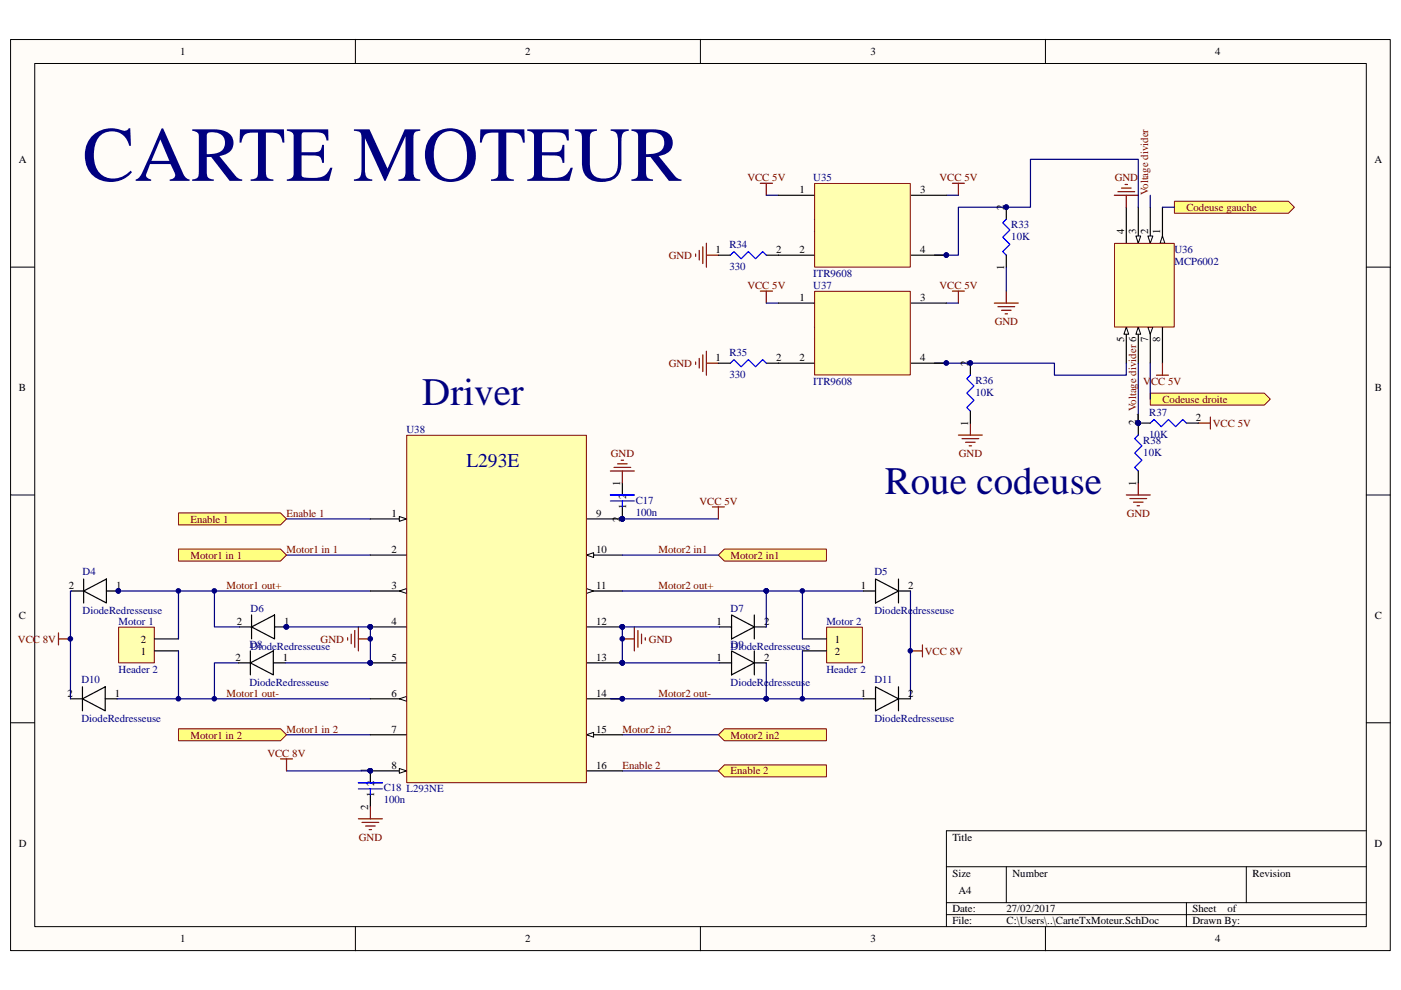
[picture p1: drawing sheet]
<svg xmlns="http://www.w3.org/2000/svg" width="297mm" height="210mm" viewBox="0 0 297 210" stroke-linecap="round" stroke-linejoin="round" font-family="sans-serif">
<path d="M2.3 8.4h292.5v193.1h-292.5z" fill="#fffcf8"/>
<path d="M2.2 8.4h292.6v193.1h-292.6z" fill="none" stroke="#000" stroke-width=".21"/>
<path d="M7.4 13.5h282.3v183h-282.3z" fill="#fffcf8"/>
<g fill="none" stroke="#000" stroke-width=".21">
<path d="M7.4 13.5h282.3v183h-282.3zM75.3 8.3v5.1M148.5 8.3v5.1M221.7 8.3v5.1M2.2 56.6h5.1M289.7 56.6h5.1M2.2 104.9h5.1M289.7 104.9h5.1M2.2 153.2h5.1M289.7 153.2h5.1M289.7 176.1h-89v20.4M75.3 196.5v5.1"/>
<path d="M148.5 196.5v5.1M200.7 183.8h89M200.7 191.4h89M200.7 193.9h89M213.4 183.8v7.6M221.7 196.5v5.1M251.5 191.4v5.1M264.2 183.8v7.6"/>
</g>
<path d="M131.9 135.5h2.6M134.5 132.9v5.1M135.3 133.7v3.5M136 134.5v2M136.8 135.2v.5" fill="none" stroke="#800000" stroke-width=".25"/>
<circle cx="131.9" cy="135.4" r=".49" fill="#000080"/>
<circle cx="131.9" cy="135.4" r=".49" fill="none" stroke="#000080" stroke-width=".21"/>
<path d="M12.4 134.2v2.5M12.4 135.5h2.5" fill="none" stroke="#800000" stroke-width=".25"/>
<circle cx="14.9" cy="135.4" r=".49" fill="#000080"/>
<circle cx="14.9" cy="135.4" r=".49" fill="none" stroke="#000080" stroke-width=".21"/>
<path d="M73.7 135.2v.5M74.5 134.5v2M75.2 133.7v3.5M76 132.9v5.1M76 135.5h2.5" fill="none" stroke="#800000" stroke-width=".25"/>
<circle cx="78.5" cy="135.4" r=".49" fill="#000080"/>
<circle cx="78.5" cy="135.4" r=".49" fill="none" stroke="#000080" stroke-width=".21"/>
<path d="M50.5 140.5h-5v7.7" fill="none" stroke="#000080" stroke-width=".25"/>
<circle cx="45.4" cy="148.1" r=".49" fill="#000080"/>
<circle cx="45.4" cy="148.1" r=".49" fill="none" stroke="#000080" stroke-width=".21"/>
<path d="M193 125.3v22.9" fill="none" stroke="#000080" stroke-width=".25"/>
<path d="M193 138h2.6M195.6 136.7v2.6" fill="none" stroke="#800000" stroke-width=".25"/>
<circle cx="193" cy="138" r=".48" fill="#000080"/>
<circle cx="193" cy="138" r=".48" fill="none" stroke="#000080" stroke-width=".21"/>
<path d="M60.7 110h17.8M60.7 117.7h17.8M24.8 125.3h53.7M162.5 125.3h20.6M24.8 148.2h53.7M60.7 155.8h17.8M131.9 155.8h20.4M131.9 163.4h20.4" fill="none" stroke="#000080" stroke-width=".25"/>
<circle cx="162.5" cy="125.3" r=".48" fill="#000080"/>
<circle cx="162.5" cy="125.3" r=".48" fill="none" stroke="#000080" stroke-width=".21"/>
<path d="M162.5 148.2h20.6" fill="none" stroke="#000080" stroke-width=".25"/>
<circle cx="162.5" cy="148.1" r=".48" fill="#000080"/>
<circle cx="162.5" cy="148.1" r=".48" fill="none" stroke="#000080" stroke-width=".21"/>
<path d="M37.8 108.8h21.7l1.2 1.2-1.2 1.3h-21.7z" fill-rule="evenodd" fill="#ffff80"/>
<path d="M37.8 108.8h21.7l1.2 1.2-1.2 1.3h-21.7z" fill="none" stroke="#800000" stroke-width=".21"/>
<path d="M37.8 116.4h21.7l1.2 1.3-1.2 1.3h-21.7z" fill-rule="evenodd" fill="#ffff80"/>
<path d="M37.8 116.4h21.7l1.2 1.3-1.2 1.3h-21.7z" fill="none" stroke="#800000" stroke-width=".21"/>
<path d="M37.8 154.5h21.7l1.2 1.3-1.2 1.3h-21.7z" fill-rule="evenodd" fill="#ffff80"/>
<path d="M37.8 154.5h21.7l1.2 1.3-1.2 1.3h-21.7z" fill="none" stroke="#800000" stroke-width=".21"/>
<path d="M152.3 163.4l1.3-1.2h21.6v2.5h-21.6z" fill-rule="evenodd" fill="#ffff80"/>
<path d="M152.3 163.4l1.3-1.2h21.6v2.5h-21.6z" fill="none" stroke="#800000" stroke-width=".21"/>
<path d="M152.3 155.8l1.3-1.3h21.6v2.6h-21.6z" fill-rule="evenodd" fill="#ffff80"/>
<path d="M152.3 155.8l1.3-1.3h21.6v2.6h-21.6z" fill="none" stroke="#800000" stroke-width=".21"/>
<path d="M175.3 133h7.5v7.5h-7.5z" fill="#ffffb0"/>
<path d="M175.3 133h7.5v7.5h-7.5z" fill="none" stroke="#800000" stroke-width=".21"/>
<path d="M170.1 135.5h5.1M170.1 138h5.1" fill="none" stroke="#000" stroke-width=".25"/>
<path d="M170.1 125.3v10.2" fill="none" stroke="#000080" stroke-width=".25"/>
<circle cx="170.1" cy="125.3" r=".49" fill="#000080"/>
<circle cx="170.1" cy="125.3" r=".49" fill="none" stroke="#000080" stroke-width=".21"/>
<path d="M170.1 138v10.2" fill="none" stroke="#000080" stroke-width=".25"/>
<circle cx="170.1" cy="148.1" r=".49" fill="#000080"/>
<circle cx="170.1" cy="148.1" r=".49" fill="none" stroke="#000080" stroke-width=".21"/>
<path d="M25.2 133h7.5v7.5h-7.5z" fill="#ffffb0"/>
<path d="M25.1 133h7.6v7.5h-7.6z" fill="none" stroke="#800000" stroke-width=".21"/>
<path d="M32.8 138h5M32.8 135.5h5" fill="none" stroke="#000" stroke-width=".25"/>
<path d="M37.8 125.3v10.2" fill="none" stroke="#000080" stroke-width=".25"/>
<circle cx="37.8" cy="125.3" r=".49" fill="#000080"/>
<circle cx="37.8" cy="125.3" r=".49" fill="none" stroke="#000080" stroke-width=".21"/>
<path d="M37.8 138v10.2" fill="none" stroke="#000080" stroke-width=".25"/>
<circle cx="37.8" cy="148.1" r=".49" fill="#000080"/>
<circle cx="37.8" cy="148.1" r=".49" fill="none" stroke="#000080" stroke-width=".21"/>
<g fill="none" stroke="#000" stroke-width=".25">
<path d="M50.8 132.9h2.5M53.3 132.9l4.9-2.5v5.1zM53.3 130.4v5.1M58.2 132.9h2.5M152.6 132.9h2.5M155.1 130.4l4.8 2.5-4.8 2.6zM155.1 138l4.8 2.5-4.8 2.6zM159.9 130.4v5.1M159.9 138v5.1M159.9 132.9h2.6M183.1 125.3h2.5M185.6 122.8l4.9 2.5-4.9 2.5z"/>
<path d="M190.5 122.8v5M190.5 125.3h2.5M152.6 140.5h2.5M159.9 140.5h2.6M183.1 148.2h2.5M185.6 145.6l4.9 2.6-4.9 2.5zM190.5 145.6v5.1M190.5 148.2h2.5"/>
</g>
<circle cx="60.7" cy="132.9" r=".5" fill="#000080"/>
<circle cx="60.7" cy="132.9" r=".5" fill="none" stroke="#000080" stroke-width=".21"/>
<circle cx="60.7" cy="132.9" r=".5" fill="#000080"/>
<circle cx="60.7" cy="132.9" r=".5" fill="none" stroke="#000080" stroke-width=".21"/>
<path d="M15.2 125.3h2.5M17.7 125.3l4.9-2.5v5zM17.7 122.8v5M22.6 125.3h2.5M53.1 138v5.1M14.9 148.2h2.6M17.5 148.2l4.8-2.6v5.1zM17.5 145.6v5.1M22.3 148.2h2.5M50.5 140.5h2.6M53.1 140.5l4.9-2.5v5.1zM58 140.5h2.5" fill="none" stroke="#000" stroke-width=".25"/>
<circle cx="25.1" cy="125.3" r=".48" fill="#000080"/>
<circle cx="25.1" cy="125.3" r=".48" fill="none" stroke="#000080" stroke-width=".21"/>
<circle cx="25.1" cy="125.3" r=".48" fill="#000080"/>
<circle cx="25.1" cy="125.3" r=".48" fill="none" stroke="#000080" stroke-width=".21"/>
<path d="M131.9 102.4v2.5M131.9 107.5v2.5" fill="none" stroke="#000" stroke-width=".25"/>
<circle cx="131.9" cy="110" r=".49" fill="#000080"/>
<circle cx="131.9" cy="110" r=".49" fill="none" stroke="#000080" stroke-width=".21"/>
<path d="M129.4 104.9h5.1M129.4 106.2h5.1M131.9 106.2v1.3" fill="none" stroke="#00f" stroke-width=".25"/>
<circle cx="131.9" cy="110" r=".49" fill="#000080"/>
<circle cx="131.9" cy="110" r=".49" fill="none" stroke="#000080" stroke-width=".21"/>
<path d="M129.4 99.9h5.1M130.2 99.1h3.5M130.9 98.3h2.1M131.7 97.6h.5M131.9 99.9v2.5" fill="none" stroke="#800000" stroke-width=".25"/>
<path d="M78.5 163.4v2.6" fill="none" stroke="#000" stroke-width=".25"/>
<circle cx="78.5" cy="163.4" r=".48" fill="#000080"/>
<circle cx="78.5" cy="163.4" r=".48" fill="none" stroke="#000080" stroke-width=".21"/>
<path d="M78.5 168.5v2.6" fill="none" stroke="#000" stroke-width=".25"/>
<path d="M76 166h5.1M76 167.3h5.1M78.5 167.3v1.2" fill="none" stroke="#00f" stroke-width=".25"/>
<circle cx="78.5" cy="163.4" r=".48" fill="#000080"/>
<circle cx="78.5" cy="163.4" r=".48" fill="none" stroke="#000080" stroke-width=".21"/>
<path d="M76 173.6h5.1M76.7 174.4h3.6M77.5 175.1h2M78.3 175.9h.5M78.5 171.1v2.5" fill="none" stroke="#800000" stroke-width=".25"/>
<path d="M152.3 117.7l1.3-1.3h21.6v2.6h-21.6z" fill-rule="evenodd" fill="#ffff80"/>
<path d="M152.3 117.7l1.3-1.3h21.6v2.6h-21.6z" fill="none" stroke="#800000" stroke-width=".21"/>
<path d="M78.5 110h7.7" fill="none" stroke="#000" stroke-width=".25"/>
<path d="M84.7 109.5l1.5 .5-1.5 .5z" fill="#fffcf8"/>
<path d="M84.7 109.5l1.5 .5-1.5 .5z" fill="none" stroke="#000" stroke-width=".21"/>
<path d="M78.5 117.7h7.7M78.5 125.3h7.7" fill="none" stroke="#000" stroke-width=".25"/>
<path d="M84.7 125.3l1.5-.5v1z" fill="#fffcf8"/>
<path d="M84.7 125.3l1.5-.5v1z" fill="none" stroke="#000" stroke-width=".21"/>
<path d="M78.5 132.9h7.7" fill="none" stroke="#000" stroke-width=".25"/>
<circle cx="78.5" cy="132.9" r=".49" fill="#000080"/>
<circle cx="78.5" cy="132.9" r=".49" fill="none" stroke="#000080" stroke-width=".21"/>
<path d="M78.5 140.5h7.7" fill="none" stroke="#000" stroke-width=".25"/>
<circle cx="78.5" cy="140.5" r=".49" fill="#000080"/>
<circle cx="78.5" cy="140.5" r=".49" fill="none" stroke="#000080" stroke-width=".21"/>
<path d="M78.5 148.2h7.7" fill="none" stroke="#000" stroke-width=".25"/>
<path d="M84.7 148.2l1.5-.5v1z" fill="#fffcf8"/>
<path d="M84.7 148.2l1.5-.5v1z" fill="none" stroke="#000" stroke-width=".21"/>
<path d="M78.5 155.8h7.7M78.5 163.4h7.7" fill="none" stroke="#000" stroke-width=".25"/>
<path d="M84.7 162.9l1.5 .5-1.5 .6z" fill="#fffcf8"/>
<path d="M84.7 162.9l1.5 .5-1.5 .6z" fill="none" stroke="#000" stroke-width=".21"/>
<circle cx="78.5" cy="163.4" r=".48" fill="#000080"/>
<circle cx="78.5" cy="163.4" r=".48" fill="none" stroke="#000080" stroke-width=".21"/>
<path d="M124.3 110h7.6" fill="none" stroke="#000" stroke-width=".25"/>
<circle cx="131.9" cy="110" r=".49" fill="#000080"/>
<circle cx="131.9" cy="110" r=".49" fill="none" stroke="#000080" stroke-width=".21"/>
<path d="M124.3 117.7h7.6" fill="none" stroke="#000" stroke-width=".25"/>
<path d="M124.3 117.7l1.6-.5v1z" fill="#fffcf8"/>
<path d="M124.3 117.7l1.6-.5v1z" fill="none" stroke="#000" stroke-width=".21"/>
<path d="M124.3 125.3h7.6" fill="none" stroke="#000" stroke-width=".25"/>
<path d="M124.3 124.8l1.6 .5-1.6 .5z" fill="#fffcf8"/>
<path d="M124.3 124.8l1.6 .5-1.6 .5z" fill="none" stroke="#000" stroke-width=".21"/>
<path d="M124.3 132.9h7.6" fill="none" stroke="#000" stroke-width=".25"/>
<circle cx="131.9" cy="132.9" r=".49" fill="#000080"/>
<circle cx="131.9" cy="132.9" r=".49" fill="none" stroke="#000080" stroke-width=".21"/>
<path d="M124.3 140.5h7.6" fill="none" stroke="#000" stroke-width=".25"/>
<circle cx="131.9" cy="140.5" r=".49" fill="#000080"/>
<circle cx="131.9" cy="140.5" r=".49" fill="none" stroke="#000080" stroke-width=".21"/>
<path d="M124.3 148.2h7.6" fill="none" stroke="#000" stroke-width=".25"/>
<circle cx="131.9" cy="148.1" r=".49" fill="#000080"/>
<circle cx="131.9" cy="148.1" r=".49" fill="none" stroke="#000080" stroke-width=".21"/>
<path d="M124.3 155.8h7.6" fill="none" stroke="#000" stroke-width=".25"/>
<path d="M124.3 155.8l1.6-.5v1z" fill="#fffcf8"/>
<path d="M124.3 155.8l1.6-.5v1z" fill="none" stroke="#000" stroke-width=".21"/>
<path d="M124.3 163.4h7.6" fill="none" stroke="#000" stroke-width=".25"/>
<path d="M86.3 92.3h38v73.6h-38z" fill="#ffffb0"/>
<path d="M86.2 92.3h38.1v73.6h-38.1z" fill="none" stroke="#800000" stroke-width=".21"/>
<circle cx="78.5" cy="132.9" r=".49" fill="#000080"/>
<circle cx="78.5" cy="132.9" r=".49" fill="none" stroke="#000080" stroke-width=".21"/>
<circle cx="78.5" cy="140.5" r=".49" fill="#000080"/>
<circle cx="78.5" cy="140.5" r=".49" fill="none" stroke="#000080" stroke-width=".21"/>
<circle cx="78.5" cy="163.4" r=".48" fill="#000080"/>
<circle cx="78.5" cy="163.4" r=".48" fill="none" stroke="#000080" stroke-width=".21"/>
<circle cx="131.9" cy="110" r=".49" fill="#000080"/>
<circle cx="131.9" cy="110" r=".49" fill="none" stroke="#000080" stroke-width=".21"/>
<circle cx="131.9" cy="132.9" r=".49" fill="#000080"/>
<circle cx="131.9" cy="132.9" r=".49" fill="none" stroke="#000080" stroke-width=".21"/>
<circle cx="131.9" cy="140.5" r=".49" fill="#000080"/>
<circle cx="131.9" cy="140.5" r=".49" fill="none" stroke="#000080" stroke-width=".21"/>
<circle cx="131.9" cy="148.1" r=".49" fill="#000080"/>
<circle cx="131.9" cy="148.1" r=".49" fill="none" stroke="#000080" stroke-width=".21"/>
<path d="M131.9 117.7h20.4M131.9 110h20.4" fill="none" stroke="#000080" stroke-width=".25"/>
<circle cx="131.9" cy="110" r=".49" fill="#000080"/>
<circle cx="131.9" cy="110" r=".49" fill="none" stroke="#000080" stroke-width=".21"/>
<path d="M60.7 163.4h17.8" fill="none" stroke="#000080" stroke-width=".25"/>
<circle cx="78.5" cy="163.4" r=".48" fill="#000080"/>
<circle cx="78.5" cy="163.4" r=".48" fill="none" stroke="#000080" stroke-width=".21"/>
<path d="M243.9 83.4h24.2l1.2 1.2-1.2 1.3h-24.2z" fill-rule="evenodd" fill="#ffff80"/>
<path d="M243.9 83.4h24.2l1.2 1.2-1.2 1.3h-24.2z" fill="none" stroke="#800000" stroke-width=".21"/>
<path d="M249 42.7h24.2l1.2 1.2-1.2 1.3h-24.2z" fill-rule="evenodd" fill="#ffff80"/>
<path d="M249 42.7h24.2l1.2 1.2-1.2 1.3h-24.2z" fill="none" stroke="#800000" stroke-width=".21"/>
<path d="M151 107.5h2.6M152.3 107.5v2.5M59.5 160.9h2.5M60.7 160.9v2.5" fill="none" stroke="#800000" stroke-width=".25"/>
<path d="M45.5 125.3v7.6h5.3" fill="none" stroke="#000080" stroke-width=".25"/>
<circle cx="45.4" cy="125.3" r=".49" fill="#000080"/>
<circle cx="45.4" cy="125.3" r=".49" fill="none" stroke="#000080" stroke-width=".21"/>
<path d="M213.4 56.6v5.1M15.2 125.3h-.3v22.9M162.5 125.3v7.6" fill="none" stroke="#000080" stroke-width=".25"/>
<g fill="none" stroke="#800000" stroke-width=".25">
<path d="M161.2 38.9h2.6M162.5 38.9v2.5M201.9 38.9h2.6M203.2 38.9v2.5M147.5 53.8v.6M148.2 53.1v2M149 52.3v3.6M149.8 51.6v5M149.8 54.1h2.5M147.5 76.8v.5M148.2 76v2M149 75.2v3.6"/>
<path d="M149.8 74.5v5M149.8 77h2.5M161.2 61.7h2.6M162.5 61.7v2.6M201.9 61.7h2.6M203.2 61.7v2.6M210.8 64.3h5.1M211.6 65h3.5M212.3 65.8h2.1M213.1 66.5h.5M213.4 61.7v2.6M203.2 92.2h5.1"/>
<path d="M204 93h3.5M204.7 93.8h2.1M205.5 94.5h.5M205.7 89.7v2.5"/>
</g>
<circle cx="162.5" cy="125.3" r=".48" fill="#000080"/>
<circle cx="162.5" cy="125.3" r=".48" fill="none" stroke="#000080" stroke-width=".21"/>
<path d="M131.9 125.3h30.6" fill="none" stroke="#000080" stroke-width=".25"/>
<circle cx="162.5" cy="125.3" r=".48" fill="#000080"/>
<circle cx="162.5" cy="125.3" r=".48" fill="none" stroke="#000080" stroke-width=".21"/>
<path d="M162.5 140.5v7.7" fill="none" stroke="#000080" stroke-width=".25"/>
<circle cx="162.5" cy="148.1" r=".48" fill="#000080"/>
<circle cx="162.5" cy="148.1" r=".48" fill="none" stroke="#000080" stroke-width=".21"/>
<path d="M129.4 148.2h33.1" fill="none" stroke="#000080" stroke-width=".25"/>
<circle cx="162.5" cy="148.1" r=".48" fill="#000080"/>
<circle cx="162.5" cy="148.1" r=".48" fill="none" stroke="#000080" stroke-width=".21"/>
<path d="M60.5 140.5h18" fill="none" stroke="#000080" stroke-width=".25"/>
<circle cx="78.5" cy="140.5" r=".49" fill="#000080"/>
<circle cx="78.5" cy="140.5" r=".49" fill="none" stroke="#000080" stroke-width=".21"/>
<path d="M78.5 132.9v7.6" fill="none" stroke="#000080" stroke-width=".25"/>
<circle cx="78.5" cy="140.5" r=".49" fill="#000080"/>
<circle cx="78.5" cy="140.5" r=".49" fill="none" stroke="#000080" stroke-width=".21"/>
<circle cx="78.5" cy="132.9" r=".49" fill="#000080"/>
<circle cx="78.5" cy="132.9" r=".49" fill="none" stroke="#000080" stroke-width=".21"/>
<path d="M60.5 132.9h18" fill="none" stroke="#000080" stroke-width=".25"/>
<circle cx="78.5" cy="132.9" r=".49" fill="#000080"/>
<circle cx="78.5" cy="132.9" r=".49" fill="none" stroke="#000080" stroke-width=".21"/>
<path d="M131.9 140.5h20.7" fill="none" stroke="#000080" stroke-width=".25"/>
<circle cx="131.9" cy="140.5" r=".49" fill="#000080"/>
<circle cx="131.9" cy="140.5" r=".49" fill="none" stroke="#000080" stroke-width=".21"/>
<path d="M131.9 132.9v7.6" fill="none" stroke="#000080" stroke-width=".25"/>
<circle cx="131.9" cy="140.5" r=".49" fill="#000080"/>
<circle cx="131.9" cy="140.5" r=".49" fill="none" stroke="#000080" stroke-width=".21"/>
<circle cx="131.9" cy="132.9" r=".49" fill="#000080"/>
<circle cx="131.9" cy="132.9" r=".49" fill="none" stroke="#000080" stroke-width=".21"/>
<path d="M131.9 132.9h20.7" fill="none" stroke="#000080" stroke-width=".25"/>
<circle cx="131.9" cy="132.9" r=".49" fill="#000080"/>
<circle cx="131.9" cy="132.9" r=".49" fill="none" stroke="#000080" stroke-width=".21"/>
<path d="M246.5 43.9v7.7" fill="none" stroke="#000" stroke-width=".25"/>
<path d="M246.5 50l.5 1.6h-1z" fill="#fffcf8"/>
<path d="M246.5 50l.5 1.6h-1z" fill="none" stroke="#000" stroke-width=".21"/>
<path d="M243.9 43.9v7.7" fill="none" stroke="#000" stroke-width=".25"/>
<path d="M243.4 50h1l-.5 1.6z" fill="#fffcf8"/>
<path d="M243.4 50h1l-.5 1.6z" fill="none" stroke="#000" stroke-width=".21"/>
<path d="M241.3 43.9v7.7" fill="none" stroke="#000" stroke-width=".25"/>
<path d="M240.8 50h1l-.5 1.6z" fill="#fffcf8"/>
<path d="M240.8 50h1l-.5 1.6z" fill="none" stroke="#000" stroke-width=".21"/>
<path d="M238.8 43.9v7.7M238.8 69.3v7.7" fill="none" stroke="#000" stroke-width=".25"/>
<path d="M238.8 69.3l.5 1.6h-1z" fill="#fffcf8"/>
<path d="M238.8 69.3l.5 1.6h-1z" fill="none" stroke="#000" stroke-width=".21"/>
<path d="M241.3 69.3v7.7" fill="none" stroke="#000" stroke-width=".25"/>
<path d="M241.3 69.3l.5 1.6h-1z" fill="#fffcf8"/>
<path d="M241.3 69.3l.5 1.6h-1z" fill="none" stroke="#000" stroke-width=".21"/>
<path d="M243.9 69.3v7.7" fill="none" stroke="#000" stroke-width=".25"/>
<path d="M243.4 69.3h1l-.5 1.6z" fill="#fffcf8"/>
<path d="M243.4 69.3h1l-.5 1.6z" fill="none" stroke="#000" stroke-width=".21"/>
<path d="M246.5 69.3v7.7" fill="none" stroke="#000" stroke-width=".25"/>
<path d="M236.3 51.6h12.7v17.7h-12.7z" fill="#ffffb0"/>
<path d="M236.3 51.6h12.7v17.7h-12.7z" fill="none" stroke="#800000" stroke-width=".21"/>
<path d="M241.3 77v12.7M243.9 77v7.6" fill="none" stroke="#000080" stroke-width=".25"/>
<circle cx="241.3" cy="89.7" r=".49" fill="#000080"/>
<circle cx="241.3" cy="89.7" r=".49" fill="none" stroke="#000080" stroke-width=".21"/>
<g fill="none" stroke="#800000" stroke-width=".25">
<path d="M237.8 39.9h2M238.5 39.1h.6M236.3 41.4h5M237 40.6h3.6M238.8 41.4v2.5M245.2 79.5h2.5M246.5 77v2.5M254.1 89.7h2.5M256.6 88.4v2.6M238.8 104.9h5.1M239.6 105.7h3.5M240.3 106.5h2.1"/>
<path d="M241.1 107.2h.5M241.3 102.4v2.5"/>
</g>
<path d="M162.5 41.4h2.6M200.7 41.4h2.5M243.9 41.4v2.5M246.5 43.9h2.5M162.5 64.3h2.6M198.1 77h25.5v2.5h15.2v-2.5M200.7 64.3h2.5" fill="none" stroke="#000080" stroke-width=".25"/>
<path d="M241.3 89.7h2.6M251.5 89.7h2.6" fill="none" stroke="#000" stroke-width=".25"/>
<path d="M243.9 89.7l.8-.8 1.5 1.6 1.5-1.6 1.6 1.6 1.5-1.6 .7 .8" fill="none" stroke="#00f" stroke-width=".25"/>
<circle cx="241.3" cy="89.7" r=".49" fill="#000080"/>
<circle cx="241.3" cy="89.7" r=".49" fill="none" stroke="#000080" stroke-width=".21"/>
<circle cx="241.3" cy="89.7" r=".49" fill="#000080"/>
<circle cx="241.3" cy="89.7" r=".49" fill="none" stroke="#000080" stroke-width=".21"/>
<path d="M241.3 89.7v2.5" fill="none" stroke="#000" stroke-width=".25"/>
<circle cx="241.3" cy="89.7" r=".49" fill="#000080"/>
<circle cx="241.3" cy="89.7" r=".49" fill="none" stroke="#000080" stroke-width=".21"/>
<path d="M241.3 92.2l-.7 .8 1.5 1.5-1.5 1.6 1.5 1.5-1.5 1.5 .7 .8" fill="none" stroke="#00f" stroke-width=".25"/>
<path d="M241.3 99.9v2.5" fill="none" stroke="#000" stroke-width=".25"/>
<circle cx="241.3" cy="89.7" r=".49" fill="#000080"/>
<circle cx="241.3" cy="89.7" r=".49" fill="none" stroke="#000080" stroke-width=".21"/>
<path d="M152.3 77h2.6M162.5 77h2.6M205.7 77v2.5" fill="none" stroke="#000" stroke-width=".25"/>
<path d="M154.9 77l.7-.8 1.5 1.6 1.6-1.6 1.5 1.6 1.5-1.6 .8 .8" fill="none" stroke="#00f" stroke-width=".25"/>
<circle cx="205.7" cy="77" r=".48" fill="#000080"/>
<circle cx="205.7" cy="77" r=".48" fill="none" stroke="#000080" stroke-width=".21"/>
<path d="M205.7 79.5l-.7 .8 1.5 1.5-1.5 1.6 1.5 1.5-1.5 1.5 .7 .8" fill="none" stroke="#00f" stroke-width=".25"/>
<path d="M205.7 87.2v2.5" fill="none" stroke="#000" stroke-width=".25"/>
<circle cx="205.7" cy="77" r=".48" fill="#000080"/>
<circle cx="205.7" cy="77" r=".48" fill="none" stroke="#000080" stroke-width=".21"/>
<path d="M152.3 54.1h2.6M162.5 54.1h2.6M213.4 43.9v2.6" fill="none" stroke="#000" stroke-width=".25"/>
<path d="M154.9 54.1l.7-.8 1.5 1.6 1.6-1.6 1.5 1.6 1.5-1.6 .8 .8" fill="none" stroke="#00f" stroke-width=".25"/>
<circle cx="213.3" cy="43.9" r=".48" fill="#000080"/>
<circle cx="213.3" cy="43.9" r=".48" fill="none" stroke="#000080" stroke-width=".21"/>
<path d="M213.4 46.5l-.8 .7 1.5 1.6-1.5 1.5 1.5 1.5-1.5 1.5 .8 .8" fill="none" stroke="#00f" stroke-width=".25"/>
<path d="M213.4 54.1v2.5" fill="none" stroke="#000" stroke-width=".25"/>
<circle cx="213.3" cy="43.9" r=".48" fill="#000080"/>
<circle cx="213.3" cy="43.9" r=".48" fill="none" stroke="#000080" stroke-width=".21"/>
<path d="M241.3 43.9v-10.1h-22.8v10.1h-15.3v10.2h-5.1" fill="none" stroke="#000080" stroke-width=".25"/>
<path d="M165.1 64.3h7.6M165.1 77h7.6M193 64.3h7.7M193 77h7.7" fill="none" stroke="#000" stroke-width=".25"/>
<circle cx="200.6" cy="77" r=".48" fill="#000080"/>
<circle cx="200.6" cy="77" r=".48" fill="none" stroke="#000080" stroke-width=".21"/>
<path d="M172.7 64.3h2.5v5M172.7 69.3h5.1l-2.6 2.6zM172.7 71.9h5.1M175.2 71.9v5.1h-2.5M180.3 71.9h5.1M180.3 69.3h5.1M183.3 68.7l2.1 .6-2.1 .8M183.3 71.2l2.1 .7-2.1 .7M187.9 71.9l2.6 2.6v2.5h2.5M187.9 66.8v7.7M189.5 72.5l1 2-2-1M193 64.3h-2.5v2.5l-2.6 2.5" fill="none" stroke="#11037f" stroke-width=".25"/>
<path d="M172.8 61.8h20.2v17.7h-20.2z" fill="#ffffb0"/>
<path d="M172.7 61.8h20.3v17.7h-20.3z" fill="none" stroke="#800000" stroke-width=".21"/>
<circle cx="200.6" cy="77" r=".48" fill="#000080"/>
<circle cx="200.6" cy="77" r=".48" fill="none" stroke="#000080" stroke-width=".21"/>
<path d="M165.1 41.4h7.6M165.1 54.1h7.6M193 41.4h7.7M193 54.1h7.7" fill="none" stroke="#000" stroke-width=".25"/>
<circle cx="200.6" cy="54.1" r=".49" fill="#000080"/>
<circle cx="200.6" cy="54.1" r=".49" fill="none" stroke="#000080" stroke-width=".21"/>
<path d="M172.7 41.4h2.5v5.1M172.7 46.5h5.1l-2.6 2.5zM172.7 49h5.1M175.2 49v5.1h-2.5M180.3 49h5.1M180.3 46.5h5.1M183.3 45.8l2.1 .7-2.1 .7M183.3 48.3l2.1 .7-2.1 .7M187.9 49l2.6 2.6v2.5h2.5M187.9 43.9v7.7M189.5 49.7l1 1.9-2-1M193 41.4h-2.5v2.5l-2.6 2.6" fill="none" stroke="#11037f" stroke-width=".25"/>
<path d="M172.8 38.9h20.2v17.7h-20.2z" fill="#ffffb0"/>
<path d="M172.7 38.9h20.3v17.7h-20.3z" fill="none" stroke="#800000" stroke-width=".21"/>
<circle cx="200.6" cy="54.1" r=".49" fill="#000080"/>
<circle cx="200.6" cy="54.1" r=".49" fill="none" stroke="#000080" stroke-width=".21"/>
<text font-size="16.5" fill="#000080" x="17.5" y="38.4">CARTE MOTEUR</text>
<g font-size="8.3" fill="#000080">
<text x="89.5" y="85.9">Driver</text>
<text x="187.6" y="104.7">Roue codeuse</text>
</g>
<text font-size="4.1" fill="#000080" x="98.9" y="99">L293E</text>
<g font-size="2.3">
<text x="38.2" y="11.7">1</text>
<text x="111.4" y="11.7">2</text>
<text x="184.5" y="11.7">3</text>
<text x="257.6" y="11.7">4</text>
<text x="4" y="34.5">A</text>
<text x="291.4" y="34.5">A</text>
<text x="169.5" y="40.9">1</text>
<text x="195.1" y="40.9">3</text>
<text x="212.9" y="44.4" transform="rotate(-90 212.9 44.4)">2</text>
<text x="151.7" y="53.6">1</text>
<text x="164.5" y="53.6">2</text>
<text x="169.5" y="53.6">2</text>
<text x="195.1" y="53.6">4</text>
<text x="238.3" y="49.5" transform="rotate(-90 238.3 49.5)">4</text>
<text x="240.9" y="49.5" transform="rotate(-90 240.9 49.5)">3</text>
<text x="243.4" y="49.5" transform="rotate(-90 243.4 49.5)">2</text>
<text x="246" y="49.5" transform="rotate(-90 246 49.5)">1</text>
<text x="212.9" y="57.3" transform="rotate(-90 212.9 57.3)">1</text>
<text x="169.5" y="63.8">1</text>
<text x="195.1" y="63.8">3</text>
<text x="151.7" y="76.5">1</text>
<text x="164.5" y="76.5">2</text>
<text x="169.5" y="76.5">2</text>
<text x="195.1" y="76.5">4</text>
<text x="205.3" y="77.5" transform="rotate(-90 205.3 77.5)">2</text>
<text x="238.3" y="72.6" transform="rotate(-90 238.3 72.6)">5</text>
<text x="243.4" y="72.6" transform="rotate(-90 243.4 72.6)">7</text>
<text x="246" y="72.6" transform="rotate(-90 246 72.6)">8</text>
<text x="4" y="82.8">B</text>
<text x="291.5" y="82.8">B</text>
<text x="240.7" y="89.2">1</text>
<text x="253.6" y="89.2">2</text>
<text x="205.3" y="90.3" transform="rotate(-90 205.3 90.3)">1</text>
<text x="240.9" y="90.2" transform="rotate(-90 240.9 90.2)">2</text>
<text x="131.5" y="103" transform="rotate(-90 131.5 103)">1</text>
<text x="132.8" y="107.9" transform="rotate(-90 132.8 107.9)">1</text>
<text x="132.8" y="105.7" transform="rotate(-90 132.8 105.7)">2</text>
<text x="240.9" y="103.1" transform="rotate(-90 240.9 103.1)">1</text>
<text x="83" y="109.6">1</text>
<text x="126.4" y="109.6">9</text>
<text x="131.5" y="110.7" transform="rotate(-90 131.5 110.7)">2</text>
<text x="83" y="117.2">2</text>
<text x="126.4" y="117.2">10</text>
<text x="14.6" y="124.8">2</text>
<text x="24.6" y="124.8">1</text>
<text x="83" y="124.8">3</text>
<text x="126.4" y="124.8">11</text>
<text x="182.5" y="124.8">1</text>
<text x="192.5" y="124.8">2</text>
<text x="4" y="131.2">C</text>
<text x="291.5" y="131.2">C</text>
<text x="29.8" y="136.3">2</text>
<text x="50.2" y="132.5">2</text>
<text x="60.2" y="132.5">1</text>
<text x="83" y="132.5">4</text>
<text x="126.4" y="132.5">12</text>
<text x="151.9" y="132.5">1</text>
<text x="162" y="132.5">2</text>
<text x="177" y="136.3">1</text>
<text x="29.8" y="138.8">1</text>
<text x="50" y="140.1">2</text>
<text x="60" y="140.1">1</text>
<text x="83" y="140.1">5</text>
<text x="126.4" y="140.1">13</text>
<text x="151.9" y="140.1">1</text>
<text x="162" y="140.1">2</text>
<text x="177" y="138.8">2</text>
<text x="14.3" y="147.7">2</text>
<text x="24.4" y="147.7">1</text>
<text x="83" y="147.7">6</text>
<text x="126.4" y="147.7">14</text>
<text x="182.5" y="147.7">1</text>
<text x="192.5" y="147.7">2</text>
<text x="83" y="155.3">7</text>
<text x="126.4" y="155.3">15</text>
<text x="78.1" y="164" transform="rotate(-90 78.1 164)">1</text>
<text x="79.3" y="166.8" transform="rotate(-90 79.3 166.8)">2</text>
<text x="83" y="162.9">8</text>
<text x="126.4" y="162.9">16</text>
<text x="78.1" y="171.7" transform="rotate(-90 78.1 171.7)">2</text>
<text x="79.3" y="168.9" transform="rotate(-90 79.3 168.9)">1</text>
<text x="4" y="179.5">D</text>
<text x="201.9" y="178.2">Title</text>
<text x="291.4" y="179.5">D</text>
<text x="201.9" y="185.8">Size</text>
<text x="214.7" y="185.8">Number</text>
<text x="265.6" y="185.8">Revision</text>
<text x="203.2" y="189.7">A4</text>
<text x="201.9" y="193.5">Date:</text>
<text x="201.9" y="196">File:</text>
<text x="213.4" y="196">C:\Users\..\CarteTxMoteur.SchDoc</text>
<text x="213.4" y="193.5">27/02/2017</text>
<text x="252.8" y="193.5">Sheet</text>
<text x="252.8" y="196">Drawn By:</text>
<text x="260.3" y="193.5">of</text>
<text x="38.2" y="199.8">1</text>
<text x="111.4" y="199.8">2</text>
<text x="184.5" y="199.8">3</text>
<text x="257.6" y="199.8">4</text>
</g>
<g font-size="2.3" fill="#800000">
<text x="158.5" y="38.4">VCC 5V</text>
<text x="199.2" y="38.4">VCC 5V</text>
<text x="236.3" y="38.4">GND</text>
<text x="243.4" y="41.4" transform="rotate(-90 243.4 41.4)">Voltage divider</text>
<text x="251.5" y="44.7">Codeuse gauche</text>
<text x="141.8" y="54.9">GND</text>
<text x="158.5" y="61.3">VCC 5V</text>
<text x="199.2" y="61.3">VCC 5V</text>
<text x="210.9" y="68.9">GND</text>
<text x="141.8" y="77.8">GND</text>
<text x="242.4" y="81.6">VCC 5V</text>
<text x="240.9" y="87.2" transform="rotate(-90 240.9 87.2)">Voltage divider 6</text>
<text x="246.5" y="85.4">Codeuse droite</text>
<text x="257.1" y="90.5">VCC 5V</text>
<text x="129.5" y="96.9">GND</text>
<text x="203.3" y="96.9">GND</text>
<text x="148.3" y="107">VCC 5V</text>
<text x="40.4" y="110.8">Enable 1</text>
<text x="60.7" y="109.6">Enable 1</text>
<text x="238.9" y="109.6">GND</text>
<text x="40.4" y="118.4">Motor1 in 1</text>
<text x="60.7" y="117.2">Motor1 in 1</text>
<text x="139.6" y="117.2">Motor2 in1</text>
<text x="154.9" y="118.4">Motor2 in1</text>
<text x="48" y="124.8">Motor1 out+</text>
<text x="139.6" y="124.8">Motor2 out+</text>
<text x="3.8" y="136.3">VCC 8V</text>
<text x="68" y="136.3">GND</text>
<text x="137.6" y="136.3">GND</text>
<text x="196.1" y="138.8">VCC 8V</text>
<text x="48" y="147.7">Motor1 out-</text>
<text x="139.6" y="147.7">Motor2 out-</text>
<text x="60.7" y="155.3">Motor1 in 2</text>
<text x="132" y="155.3">Motor2 in2</text>
<text x="40.4" y="156.6">Motor1 in 2</text>
<text x="56.7" y="160.4">VCC 8V</text>
<text x="154.9" y="156.6">Motor2 in2</text>
<text x="132" y="162.9">Enable 2</text>
<text x="154.9" y="164.2">Enable 2</text>
<text x="76.1" y="178.2">GND</text>
</g>
<g font-size="2.3" fill="#000080">
<text x="172.4" y="38.4">U35</text>
<text x="154.6" y="52.6">R34</text>
<text x="214.4" y="50.8">10K</text>
<text x="214.4" y="48.3">R33</text>
<text x="249" y="53.6">U36</text>
<text x="154.6" y="57.2">330</text>
<text x="172.4" y="58.7">ITR9608</text>
<text x="249" y="56.2">MCP6002</text>
<text x="172.4" y="61.3">U37</text>
<text x="154.6" y="75.5">R35</text>
<text x="154.6" y="80.1">330</text>
<text x="172.4" y="81.6">ITR9608</text>
<text x="206.8" y="83.9">10K</text>
<text x="206.8" y="81.3">R36</text>
<text x="243.7" y="88.2">R37</text>
<text x="86.2" y="91.8">U38</text>
<text x="242.4" y="94.1">R38</text>
<text x="243.7" y="92.8">10K</text>
<text x="242.4" y="96.6">10K</text>
<text x="134.8" y="106.8">C17</text>
<text x="134.8" y="109.3">100n</text>
<text x="17.5" y="122">D4</text>
<text x="185.4" y="122">D5</text>
<text x="17.5" y="130.2">DiodeRedresseuse</text>
<text x="53.1" y="129.7">D6</text>
<text x="154.9" y="129.7">D7</text>
<text x="185.4" y="130.2">DiodeRedresseuse</text>
<text x="25.1" y="132.5">Motor 1</text>
<text x="52.9" y="137.3">D8</text>
<text x="53.1" y="137.8">DiodeRedresseuse</text>
<text x="154.9" y="137.8">DiodeRedresseuse</text>
<text x="154.9" y="137.3">D9</text>
<text x="175.2" y="132.5">Motor 2</text>
<text x="25.1" y="142.6">Header 2</text>
<text x="175.2" y="142.6">Header 2</text>
<text x="17.3" y="144.9">D10</text>
<text x="52.9" y="145.4">DiodeRedresseuse</text>
<text x="154.9" y="145.4">DiodeRedresseuse</text>
<text x="185.4" y="144.9">D11</text>
<text x="17.3" y="153">DiodeRedresseuse</text>
<text x="185.4" y="153">DiodeRedresseuse</text>
<text x="81.4" y="167.8">C18 L293NE</text>
<text x="81.4" y="170.3">100n</text>
</g>
</svg>
